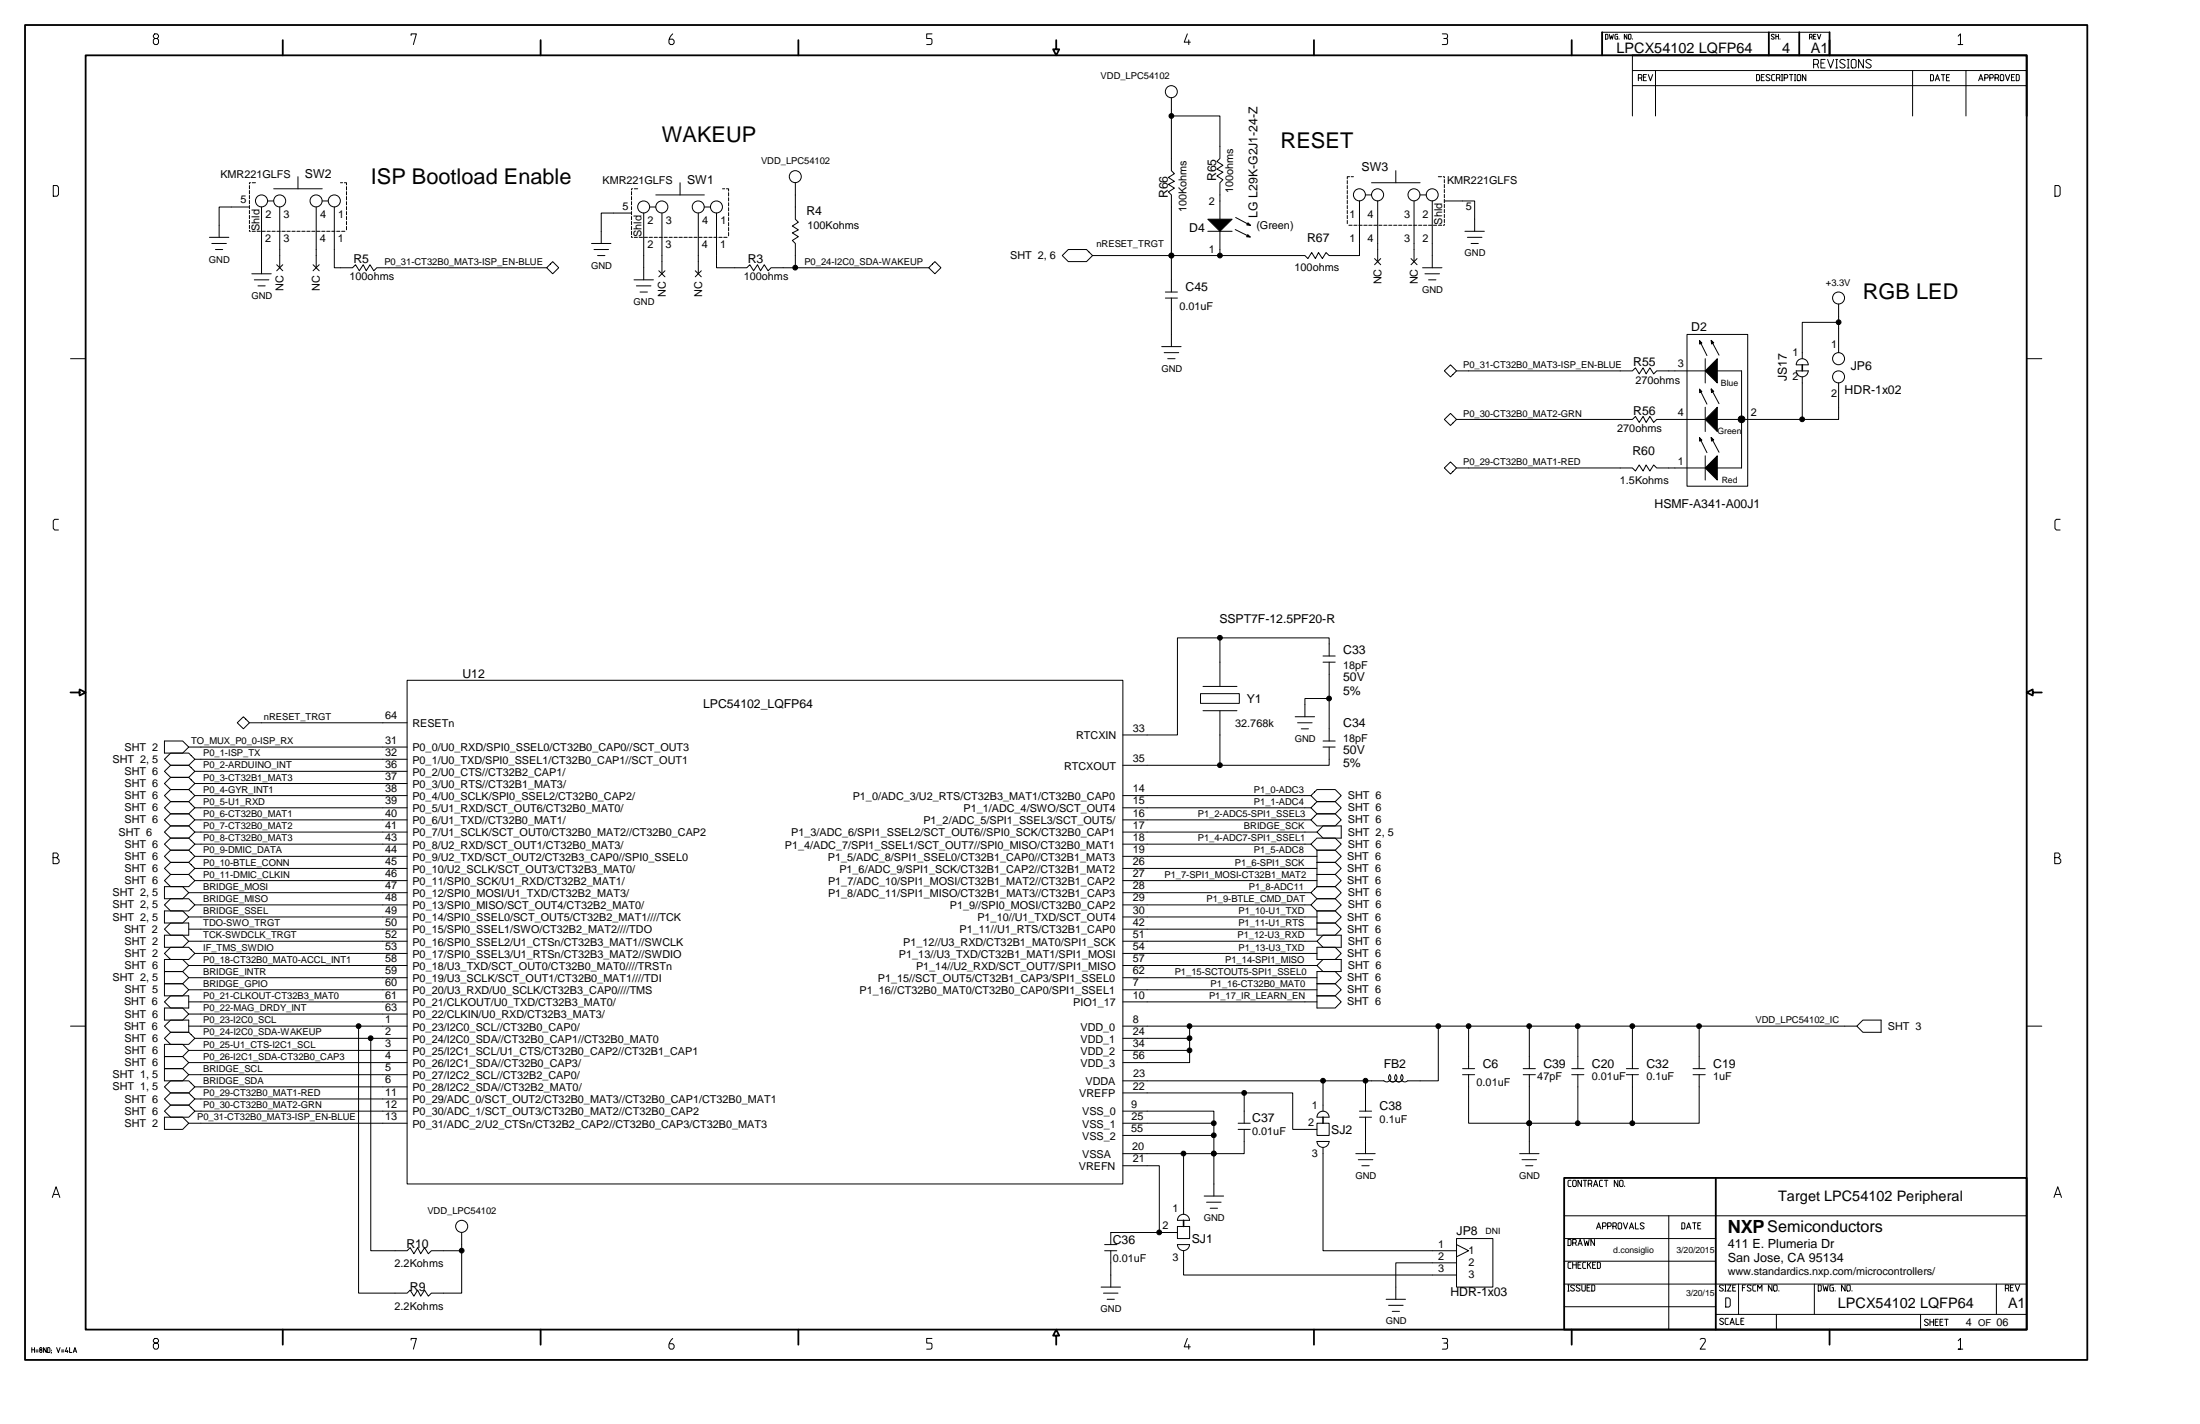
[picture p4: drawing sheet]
<svg xmlns="http://www.w3.org/2000/svg" width="432mm" height="279mm" viewBox="0 0 432 279" stroke-linecap="round" stroke-linejoin="round" font-family="sans-serif">
<g fill="none" stroke="#000" stroke-width=".2">
<path d="M30.4 6.6l-.3 .4v.2l.3 .4h.4l.3 .2v.6l-.3 .3h-.4l-.3-.3v-.6l.3-.2h.4l.3-.4v-.2l-.3-.4zM80.7 7v-.4h1l-.6 2.1M132 6.6a1.95 1.95 0 0 0-.7 1.8l.3 .3h.4l.3-.3v-.4l-.3-.3h-.6M182.9 6.6h-1v1h.7l.3 .2-.1 .8-.9 .1M229.9 19.2v14.3l.6 .6-1.2 .7 1.2 .8-1.2 .6 1.2 .7-1.2 .8 .6 .5v19.1M233 6.6l-.6 1.7h1.2M233.3 7.8v.9M283.1 6.6h.7a.49 .49 0 0 1 .3 .5 .49 .49 0 0 1-.3 .5M283.4 7.6h.6l.1 .8-.3 .3h-.7M315.1 6.7h.4l.1 .2v.7l-.1 .1h-.4zM315.9 6.7l.2 1 .2-.7 .2 .7 .2-1M317.5 6.7h-.4l-.1 .2v.7l.1 .1h.4v-.5h-.2"/>
<path d="M317.8 7.6v.1M319.3 6.7v1l-.5-1v1M319.7 6.7h.3l.1 .2-.1 .8-.4-.1zM320.4 10.9v11.9M320.4 16.8h77.4M320.4 13.8h77.4M320.4 7.6v.1M321.6 15.3h.5l.2-.2v-.3l-.2-.2h-.5v1.2M322.1 15.3l.2 .5M322.6 15.1h.4M323.2 14.6h-.6v1.2h.6M323.5 14.6l.4 1.2 .5-1.2"/>
<path d="M324.9 13.8v9M344.8 14.6h.4l.2 .2v.8l-.2 .2h-.4zM345.7 15.1h.4M346.3 14.6h-.6v1.2h.6M347.4 14.8l-.1-.1a.44 .44 0 0 0-.7 .2l.8 .7a.45 .45 0 0 1-.8 0M348.3 6.9l-.2-.2-.4 .1v.3l.6 .4-.2 .2-.4-.1M348.3 14.6h-.4l-.2 .2v.8l.2 .2h.4M348.6 7.2h.5M348.6 6.7v1M348.7 15.3h.5l.2-.2v-.3l-.2-.2h-.5v1.2M349.1 6.7v1M349.2 15.3l.2 .5"/>
<path d="M349.4 7.6v.1M349.6 15.8h.3M349.6 14.6h.3M349.8 14.6v1.2M350.2 15.3h.5l.2-.2v-.3l-.2-.2h-.5v1.2M351.2 14.6h.7M351.6 14.6v1.2M352.2 15.8h.3M352.2 14.6h.3M352.3 14.6v1.2M352.9 14.6h.4l.1 .2v.8l-.1 .2h-.4l-.2-.2v-.8zM354.4 14.6v1.2l-.6-1.2v1.2"/>
<path d="M355.2 7.3l.5-.1-.1-.5h-.4v1M355.6 7.3l.1 .4M356 12.6h.7l.2-.2v-.5l-.2-.2h-.7v1.6M356 7.2h.3M356.4 6.7h-.4v1h.4M356.7 12.6l.2 .7M356.7 6.7l.3 1 .4-1M357.4 12.4h.6M358.2 11.7h-.8v1.6h.8M358.7 11.7l.6 1.6 .6-1.6M359.1 6.3h-44.6v4.6h44.6M360.3 13.3h.4"/>
<path d="M360.3 11.7h.4M360.5 11.7v1.6M362.2 11.9a.63 .63 0 0 0-1.1 .1l.1 .3 .8 .4 .2 .3-.2 .2a.68 .68 0 0 1-.9-.1M362.6 13.3h.3M362.6 11.7h.3M362.8 11.7v1.6M363.3 11.9l.3-.2h.5l.2 .2v1.2l-.2 .2h-.5l-.3-.2zM365.7 11.7v1.6l-.9-1.6v1.6M367.3 11.9a.63 .63 0 0 0-1.1 .1l.1 .3 .9 .4 .1 .3-.1 .2a.68 .68 0 0 1-1-.1M375.4 13.8v9M378.9 14.6h.4l.2 .2v.9l-.2 .2h-.4zM379.8 15.9l.5-1.3 .4 1.3"/>
<path d="M380 15.5h.5M381 14.6h.7M381.4 14.6v1.3M382 15.2h.5M382.6 14.6h-.6v1.3h.6M384.3 7.1l.5-.5v2.1h-.5h.9M385.9 13.8v9M388.3 15.8l.5-1.2 .4 1.2M388.5 15.5h.5M389.6 15.3h.5l.1-.2v-.3l-.1-.2h-.5v1.2M390.5 15.3h.6l.1-.2-.1-.5h-.6v1.2M391.6 15.3h.5l.2-.2v-.3l-.2-.2h-.5v1.2"/>
<path d="M392.1 15.3l.2 .5M392.7 14.6h.4l.2 .2v.8l-.2 .2h-.4l-.1-.2v-.8zM393.6 14.6l.4 1.2 .5-1.2M394.8 15.1h.4M395.4 14.6h-.6v1.2h.6M395.7 14.6h.5l.1 .2v.8l-.1 .2h-.5zM10.5 36.4h.7l.3 .3v1.5l-.3 .3h-.7zM49 36.4v.6M49 37.4v.6M49 38.4v.6M49 39.3v.7M49.2 35.9h-.2v.2"/>
<path d="M49.5 35.9h.6M52.5 39.4h1.2M53.7 37h9.5M58.5 34.7v2.3M63.2 39.4h1.2M66.8 35.9h.4M67.6 35.9h.4v.4M68 36.6v.7M68 37.6v.6M68 38.6v.6M68 39.6v.6M124 37.6v.6"/>
<path d="M124 38.6v.6M124 39.6v.6M124.2 37h-.2v.3M124.5 37h.7M128.7 38.2h9.5M133.5 35.9v2.3M141.8 37h.4M142.6 37h.4v.5M143 37.8v.7M143 38.8v.6M143 39.8v.6M156.1 35.9v7.1l.6 .6-1.2 .7 1.2 .8-1.2 .6 1.2 .7-1.2 .8 .6 .6v4.7"/>
<path d="M229.9 22.8h9.5v8.3l-.6 .6 1.2 .7-1.2 .8 1.2 .6-1.2 .7 1.2 .8-.6 .6v7.1M264.4 35.4v.7M264.4 36.4v.6M264.4 37.4v.6M264.4 38.4v.6M264.4 39.3v.7M264.9 34.7h-.5v.4M265.2 34.7h.4M266.8 39.4v10.7h-5.9l-.6-.5-.8 1.1-.7-1.1-.6 1.1-.7-1.1-.8 1.1-.6-.6h-41.7M268 38.2h1.2M269.2 35.9h9.5M270.4 39.4v11.9"/>
<path d="M274 33.5v2.4M277.5 39.4v11.9M278.7 38.2h1.2M281.1 39.4v13.1M282.3 34.7h.6M283.3 34.7h.2v.2M283.5 35.2v.7M283.5 36.2v.6M283.5 37.2v.6M283.5 38.1v.7M283.5 39.1v.7M283.5 39.4h5.9v6"/>
<path d="M403.3 36.4h.8l.2 .3v1.5l-.2 .3h-.8zM41.1 46.6h3.8M41.6 47.8h2.8M42.3 49h1.4M49 45.2v.2h.1M49 40.3v.7M49 41.3v.6M49 42.3v.6M49 43.2v.7M49 44.2v.7M49 40.6h-6v6M49.4 53.7h3.8"/>
<path d="M49.5 45.4h.6M49.9 54.9h2.9M50.5 45.4h.6M50.6 56.1h1.4M51.3 40.6v13.1M51.4 45.4h.7M52.4 45.4h.6M53.4 45.4h.6M54.3 51.9l1.2 1.2M54.4 45.4h.6M54.9 40.6v11.9M55.3 45.4h.7"/>
<path d="M55.5 51.9l-1.2 1.2M56.3 45.4h.7M57.3 45.4h.6M58.3 45.4h.6M59.2 45.4h.7M60.2 45.4h.7M61.2 45.4h.6M61.4 51.9l1.3 1.2M62.1 40.6v11.9M62.2 45.4h.6M62.7 51.9l-1.3 1.2M63.1 45.4h.7"/>
<path d="M64.1 45.4h.7M65.1 45.4h.6M65.6 40.6v11.9h3.6l.6-.6 .7 1.2 .8-1.2 .6 1.2 .7-1.2 .8 1.2 .6-.6h33.3M66.1 45.4h.6M67.1 45.4h.6M68 40.5v.7M68 41.5v.6M68 42.5v.6M68 43.5v.6M68 44.4v.7M108.5 51.3l1.2 1.2-1.2 1.2-1.2-1.2zM116.1 47.8h3.8"/>
<path d="M116.6 49h2.8M117.3 50.1h1.4M124 46.4v.2h.1M124 40.5v.7M124 41.5v.6M124 42.5v.6M124 43.5v.6M124 44.4v.7M124 45.4v.7M124 41.8h-6v6M124.4 54.9h3.8M124.5 46.6h.6"/>
<path d="M124.9 56.1h2.9M125.5 46.6h.6M125.6 57.3h1.5M126.3 41.8v13.1M126.4 46.6h.7M127.4 46.6h.7M127.5 40.6h1.2M128.4 46.6h.6M129.3 53.1l1.2 1.2M129.4 46.6h.6M129.9 41.8v11.9M130.3 46.6h.7"/>
<path d="M130.5 53.1l-1.2 1.2M131.3 46.6h.7M132.3 46.6h.6M133.3 46.6h.6M134.2 46.6h.7M135.2 46.6h.7M136.2 46.6h.6M136.5 53.1l1.1 1.2M137.1 41.8v11.9M137.2 46.6h.6M137.6 53.1l-1.1 1.2M138.2 46.6h.6"/>
<path d="M138.2 40.6h1.2M139.1 46.6h.7M140.1 46.6h.6M140.6 41.8v10.7h6l.6-.6 .7 1.2 .8-1.2 .6 1.2 .7-1.2 .7 1.2 .6-.6h31M141.1 46.6h.6M142 46.6h.7M143 40.7v.7M143 41.7v.7M143 42.7v.6M143 43.7v.6M143 44.6v.7M143 45.6v.7"/>
<path d="M183.5 51.3l1.2 1.2-1.2 1.2-1.2-1.2zM209.7 49h3.6l1.1 1.1-1.1 1.2h-3.6l-1.2-1.2zM228.7 57.3h2.4M228.7 58.5h2.4M229.9 58.5v9.5M237.1 45.4h4.7M239.4 45.4v4.7M242.4 45l2.9 1.5M242.5 42.7l2.9 1.5-.7-.1 .2-.4 .5 .5M244.9 46.2l.2 .2h-.2zM245.1 44.1h-.2l.1-.2 .2 .2M245.4 46.5h-.7l.2-.5 .5 .5"/>
<path d="M264.4 40.3v.7M264.4 41.3v.6M264.4 42.3v.6M264.4 43.2v.7M264.8 44.2h.6M265.7 44.2h.7M266.7 44.2h.7M267.7 44.2h.6M268.6 44.2h.7M269.6 44.2h.7M269.8 50.7l1.2 1.2M270.6 44.2h.7"/>
<path d="M271 50.7l-1.2 1.2M271.6 44.2h.6M272.6 44.2h.6M273.5 44.2h.7M274.5 44.2h.7M275.5 44.2h.6M276.5 44.2h.6M276.9 50.7l1.2 1.2M277.5 44.2h.6M278.1 50.7l-1.2 1.2M278.4 44.2h.7M279.2 52.5h3.8"/>
<path d="M279.4 44.2h.6M279.7 53.7h2.8M280.4 44.2h.6M280.4 54.9h1.4M281.3 44.2h.7M282.3 44.2h.7M283.5 44v.2h-.2M283.5 40.1v.6M283.5 41.1v.6M283.5 42.1v.6M283.5 43v.7M287.5 45.4h3.8"/>
<path d="M288 46.6h2.9M288.7 47.8h1.5M360.9 59.7v9.5M13.8 70.4h3M228 68h3.8M228.5 69.2h2.9M229.2 70.4h1.4M283.5 72.8l1.2-1.2 1.2 1.2-1.2 1.2zM285.9 72.8h34.5l.6-.6 .7 1.2 .8-1.2 .6 1.2 .7-1.2 .8 1.2 .6-.6h9.5M331.1 65.6h11.9v29.8h-11.9zM333.6 76.3l.4 .5-.4 .2zM333.6 66.8l.4 .5-.4 .2z"/>
<path d="M333.6 76.4l1.4 2.9M333.6 66.9l1.4 2.9M333.7 76.6l.1 .2-.1 .1zM333.7 67.1l.1 .2h-.1v-.2M334.7 70.4v4.7M334.7 79.9v4.8M335.9 76.3l.5 .5-.5 .2v-.7l1.5 2.9M335.9 66.8l.5 .5-.5 .2v-.7l1.5 2.9M336 76.6l.2 .2-.2 .1v-.3M336 67.1l.2 .1-.2 .1zM337.1 72.8h4.7v19h-4.7M352.6 71.6a1.17 1.17 0 0 1 1.1-1.2 1.17 1.17 0 0 1 1.2 1.2"/>
<path d="M352.6 72.7h2.3a1.17 1.17 0 0 1-1.2 1.2 1.17 1.17 0 0 1-1.1-1.2zM352.6 71.6h2.3M353.7 74v8.3M360.9 75.1v7.2h-23.8M360.9 63.2h-7.2v7.2M397.8 70.4h2.9M283.5 91.8l1.2-1.2 1.2 1.2-1.2 1.2zM283.5 82.3l1.2-1.2 1.2 1.2-1.2 1.2zM285.9 91.8h34.5l.6 .6 .7-1.2 .8 1.2 .6-1.2 .7 1.2 .8-1.2 .6 .6h9.5M285.9 82.3h34.5l.6-.6 .7 1.2 .8-1.2 .6 1.2 .7-1.2 .8 1.2 .6-.6h9.5M333.6 85.9l.4 .5-.4 .2v-.7M333.6 86l1.4 2.8"/>
<path d="M333.7 86.1l.1 .2-.1 .1zM334.7 89.4v4.8M335.9 85.8l.5 .5-.5 .3v-.7l1.5 2.8M336 86.1l.2 .2-.2 .1v-.3M11.5 101.9h-.8l-.2 .3v1.5l.2 .3h.8M404.3 101.9h-.7l-.3 .3v1.5l.3 .3h.7M79.9 133.5h140.5v98.8h-140.5zM235.6 136.1h7.6v1.9h-7.6zM236.1 139.4h6.7M236.1 134.7h6.7M239.4 125.2v9.5M239.4 139.4v10.8"/>
<path d="M259.7 128.7h2.4M259.7 129.9h2.4M260.9 137.1h-4.8v3.5M260.9 128.7v-3.5h-29.8v19h-10.7M260.9 129.9v15.5M32.3 158.5l1.2-1.2h3.5l1.2 1.2-1.2 1.2h-3.5zM32.3 156.1l1.2-1.2h3.5l1.2 1.2-1.2 1.2h-3.5zM32.3 149l1.2-1.2h3.5l1.2 1.2-1.2 1.2h-3.5zM32.3 153.7l1.2-1.2h3.5l1.2 1.2-1.2 1.2h-3.5zM32.3 151.3l1.2-1.1h3.5l1.2 1.1-1.2 1.2h-3.5zM32.3 145.4h3.6l1.1 1.2-1.1 1.2h-3.6zM37 146.6h42.9"/>
<path d="M38.2 149h41.7M38.2 158.5h41.7M38.2 156.1h41.7M46.6 141.8l1.2-1.2 1.2 1.2-1.2 1.2zM49 141.8h30.9M79.9 153.7h-41.7M79.9 151.3h-41.7M220.4 158.5h36.9M220.4 156.1h36.9M254.2 140.6h3.8M254.7 141.8h2.8M255.4 143h1.4"/>
<path d="M258.5 154.9h3.6l1.1 1.2-1.1 1.2h-3.6l-1.2-1.2zM258.5 157.3h3.6l1.1 1.2-1.1 1.2h-3.6l-1.2-1.2zM259.7 145.4h2.4M259.7 146.6h2.4M260.9 146.6v3.6h-40.5M10.4 168.3h.7l.3-.3v-.3l-.3-.3h-.7v2.1h.9l.3-.3v-.5l-.5-.4M32.3 172.8l1.2-1.2h3.5l1.2 1.2-1.2 1.2h-3.5zM32.3 177.5l1.2-1.2h3.5l1.2 1.2-1.2 1.2h-3.5zM32.3 170.4l1.2-1.2h3.5l1.2 1.2-1.2 1.2h-3.5zM32.3 168l1.2-1.2h3.5l1.2 1.2-1.2 1.2h-3.5zM32.3 165.6l1.2-1.2h3.5l1.2 1.2-1.2 1.2h-3.5zM32.3 163.3l1.2-1.2h3.5l1.2 1.2-1.2 1.1h-3.5z"/>
<path d="M32.3 160.9l1.2-1.2h3.5l1.2 1.2-1.2 1.2h-3.5zM32.3 174h3.6l1.1 1.2-1.1 1.1h-3.6zM32.3 178.7h3.6l1.1 1.2-1.1 1.2h-3.6zM37 175.2h42.9M37 179.9h42.9M38.2 172.8h41.7M38.2 177.5h41.7M38.2 170.4h41.7M38.2 168h41.7M38.2 165.6h41.7M38.2 163.3h41.7M38.2 160.9h41.7"/>
<path d="M220.4 175.2h36.9M220.4 179.9h38.1M220.4 172.8h38.1M220.4 177.5h36.9M220.4 170.4h38.1M220.4 168h38.1M220.4 165.6h36.9M220.4 163.3h38.1M220.4 160.9h36.9M257.3 160.9l1.2-1.2h3.6l1.1 1.2-1.1 1.2h-3.6zM257.3 165.6l1.2-1.2h3.6l1.1 1.2-1.1 1.2h-3.6zM257.3 175.2l1.2-1.2h3.6l1.1 1.2-1.1 1.1h-3.6z"/>
<path d="M258.5 166.8h3.6l1.1 1.2-1.1 1.2h-3.6h3.6l1.1 1.2-1.1 1.2h-3.6h3.6l1.1 1.2-1.1 1.2h-3.6zM258.5 178.7h3.6l1.1 1.2-1.1 1.2h-3.6h3.6l1.1 1.2-1.1 1.2h-3.6zM258.5 176.3h3.6l1.1 1.2-1.1 1.2h-3.6l-1.2-1.2zM259.7 162.1h3.5v2.3h-3.5l-1.2-1.1zM403.3 168.3h.7l.3-.3v-.3l-.3-.3h-.7v2.1h.9l.3-.3v-.5l-.5-.4M32.3 187.1l1.2-1.2h3.5l1.2 1.2-1.2 1.2h-3.5zM32.3 188.3h3.6l1.1 1.1-1.1 1.2h-3.6h3.6l1.1 1.2-1.1 1.2h-3.6h3.6l1.1 1.2-1.1 1.2h-3.6zM32.3 183.5h3.6l1.1 1.2-1.1 1.2h-3.6zM32.3 197.8h3.6l1.1 1.2-1.1 1.2h-3.6zM32.3 182.3l1.2-1.2h3.5v2.4h-3.5zM32.3 196.6l1.2-1.2h3.5v2.4h-3.5zM37 182.3h42.9"/>
<path d="M37 196.6h42.9M37 199h42.9M37 191.8h42.9M37 184.7h42.9M37 194.2h42.9M37 189.4h42.9M38.2 187.1h41.7M220.4 191.8h38.1M220.4 187.1h38.1M220.4 184.7h38.1M220.4 182.3h38.1M220.4 196.6h38.1"/>
<path d="M220.4 194.2h38.1M220.4 189.4h38.1M258.5 185.9h3.6l1.1 1.2-1.1 1.2h-3.6zM258.5 190.6h3.6l1.1 1.2-1.1 1.2h-3.6h3.6l1.1 1.2-1.1 1.2h-3.6h3.6l1.1 1.2-1.1 1.2h-3.6zM259.7 188.3h3.5v2.3h-3.5l-1.2-1.2zM259.7 183.5h3.5v2.4h-3.5l-1.2-1.2zM13.8 201.3h3M32.3 213.3l1.2-1.2h3.5l1.2 1.2-1.2 1.1h-3.5zM32.3 203.7l1.2-1.2h3.5l1.2 1.2-1.2 1.2h-3.5zM32.3 215.6l1.2-1.2h3.5l1.2 1.2-1.2 1.2h-3.5zM32.3 218l1.2-1.2h3.5l1.2 1.2-1.2 1.2h-3.5zM32.3 219.2h3.6l1.1 1.2-1.1 1.2h-3.6z"/>
<path d="M32.3 204.9h3.6l1.1 1.2-1.1 1.2h-3.6h3.6l1.1 1.2-1.1 1.2h-3.6h3.6l1.1 1.2-1.1 1.2h-3.6zM32.3 201.3l1.2-1.1h3.5v2.3h-3.5zM37 201.3h42.9M37 208.5h42.9M38.2 213.3h41.7M38.2 203.7h41.7M38.2 218h41.7M38.2 215.6h41.7M70.4 201.3v52.4h9.5l.6-.6 .7 1.2 .8-1.2 .6 1.2 .7-1.2 .8 1.2 .6-.6h5.9v-11.9M72.8 203.7v41.7h7.1l.6-.6 .7 1.2 .8-1.2 .6 1.2 .7-1.2 .8 1.2 .6-.6h5.9M79.9 206.1h-42.9M79.9 210.9h-42.9"/>
<path d="M220.4 218h17.9v16.7M220.4 214.4h33.3v7.2h4.8M220.4 206.1h13.1M220.4 201.3h144M220.4 203.7h13.1M220.4 212.1h51.2M233.5 201.3v7.2h-13.1M244.2 214.4v6M259.7 212.1v5.9M260.9 219.2a1.19 1.19 0 0 0-1.2-1.2 1.19 1.19 0 0 0-1.2 1.2h2.4M266.8 218h2.4M266.8 219.2h2.4"/>
<path d="M268 219.2v7.2M268 212.1v5.9M272.7 210.9a.82 .82 0 0 1 .1 1.1 .82 .82 0 0 1-1.2 0M272.8 210.9a.82 .82 0 0 0 0 1.1 .82 .82 0 0 0 1.1 0 .83 .83 0 0 0 1.2 0 .83 .83 0 0 0 0-1.1 .83 .83 0 0 0 0 1.1 .83 .83 0 0 0 1.2 0M272.8 212a.82 .82 0 0 0 1.1 0 .82 .82 0 0 0 0-1.1 .83 .83 0 0 0 .1 1.1 .83 .83 0 0 0 1.1 0M282.3 201.3v10.8h-5.9M287.1 209.7h2.3M287.1 210.9h2.3M288.2 210.9v9.5h45.3v-9.5M288.2 201.3v8.4M299 210.9h2.3M299 209.7h2.3"/>
<path d="M300.2 201.3v8.4M300.2 210.9v15.5M308.5 210.9h2.4M308.5 209.7h2.4M309.7 201.3v8.4M309.7 210.9v9.5M319.2 209.7h2.4M319.2 210.9h2.4M320.4 201.3v8.4M320.4 210.9v9.5M332.3 210.9h2.4M332.3 209.7h2.4"/>
<path d="M333.5 201.3v8.4M365.6 200.2h3.6v2.3h-3.6l-1.2-1.2zM397.8 201.3h2.9M10.3 234.9l.7-2 .7 2M10.5 234.4h1M79.9 220.4h-42.9M220.4 228.7h7.1v13.1M220.4 220.4h17.9M220.4 222.8h17.9M231.3 238.7a1.19 1.19 0 0 1 1.4-.4 1.19 1.19 0 0 1 .8 1.1h-2.4zM232.3 226.4v11.9M236.3 234.7h3.9"/>
<path d="M236.8 235.9h2.9M237.5 237.1h1.5M243 220.4h2.4M243 221.6h2.4M244.2 221.6v4.8h-23.8M258.5 220.4h2.4v2.4h-2.4zM259.7 225.1v20.3h26.2M260.9 223.9a1.19 1.19 0 0 1-1.2 1.2 1.19 1.19 0 0 1-1.2-1.2l2.4 .1M266.1 226.4h3.8M266.6 227.5h2.9M267.3 228.7h1.4M298.3 226.4h3.8"/>
<path d="M298.7 227.5h2.9M299.4 228.7h1.5M308.4 231.6h-.5l-.1 .2v.8l.1 .2h.5M308.8 231.6h.4l.2 .2v.8l-.2 .2h-.4l-.1-.2v-.8zM310.4 231.6v1.2l-.7-1.2v1.2M310.7 231.6h.7M311.1 231.6v1.2M311.7 232.3h.6l.1-.2v-.3l-.1-.2h-.6v1.2M312.3 232.3l.1 .5M312.8 232.8l.4-1.2 .4 1.2M312.9 232.5h.5M314.5 231.6h-.4l-.2 .2v.8l.2 .2h.4"/>
<path d="M314.9 231.6h.7M315.3 231.6v1.2M317.5 231.6v1.2l-.7-1.2v1.2M317.8 239.9h.3l.2 .2v.8l-.2 .2h-.3l-.2-.2v-.8zM318.1 231.6h.3l.2 .2v.8l-.2 .2h-.3l-.2-.2v-.8zM318.6 239.9l.4 1.2 .5-1.2M318.9 232.7v.1M321 239.9v1.2h.6M327.5 238.5v22.4M330.1 239.9h.4l.2 .2v.8l-.2 .2h-.4zM332.2 239.9h.7M332.6 239.9v1.2"/>
<path d="M333.8 239.9h-.6v1.2h.6M397.8 238.5h-90.8M403.1 234.9l.8-2 .7 2M403.4 234.4h.9M216.1 252.5h3.8M216.6 253.7h2.8M216.8 245.4h2.4M216.8 244.2h2.4M217.3 254.9h1.4M218 245.4v7.1M231.1 240.6h2.4v2.4h-2.4zM231.1 244.2h2.4a1.19 1.19 0 0 1-1.2 1.2 1.19 1.19 0 0 1-1.2-1.2z"/>
<path d="M231.1 241.8h-13.1v2.4M232.3 245.4v4.8h53.6M272.1 254.9h3.8M272.5 256.1h2.9M273.3 257.3h1.4M285.9 243h7.1v9.5h-7.1zM285.9 247.8h-11.9v7.1M285.9 244.2l2.3 1.2-2.3 1.2M307 251.9h90.8M307 256.4h29.8M307 247.5h29.8M307 243h29.8"/>
<path d="M307.7 253.3h.3M307.7 252.1h.3M307.8 243.2h.4l.2 .2v.8l-.2 .2h-.4zM307.8 252.1v1.2M308.4 247.6h-.5l-.1 .2v.9l.1 .2h.5M308.7 243.9h.5l.2-.2v-.3l-.2-.2h-.5v1.2M308.7 247.6v1.3M308.7 248.2h.7M309 252.3l-.1-.1a.44 .44 0 0 0-.6 .2l.6 .5v.3a.49 .49 0 0 1-.6-.1M309.2 243.9l.2 .5M309.4 247.6v1.3M309.7 244.4l.4-1.2 .5 1.2"/>
<path d="M309.7 248.2h.4M309.9 244h.5M310.1 252.3l-.5-.2-.2 .3 .6 .5v.3a.48 .48 0 0 1-.6-.1M310.3 247.6h-.6v1.3h.6M310.5 252.1v1l.1 .2h.4l.2-.2v-1M310.9 243.2l.2 1.2 .3-.9 .3 .9 .2-1.2M311.2 247.6h-.4l-.2 .2v.9l.2 .2h.4M311.5 252.6h.4M311.6 247.6v1.3M311.8 248.1l.5 .8M312.1 252.1h-.6v1.2h.6M312.3 247.6l-.7 .7"/>
<path d="M312.4 252.1h.4l.2 .2v.8l-.2 .2h-.4zM312.6 248.2h.4M312.9 243.2v1.2l-.6-1.2v1.2M313.2 247.6h-.6v1.3h.6M313.4 241.1l.4-1.2 .4 1.2M313.5 240.8h.5M313.5 247.6h.4l.2 .2v.9l-.2 .2h-.4zM314.5 240.6h.6l.1-.1v-.4l-.1-.2h-.6v1.2M315.5 240.6h.6l.1-.1v-.4l-.1-.2h-.6v1.2M316.6 240.6h.5l.1-.1-.1-.6h-.5v1.2M317.1 240.6l.1 .5M319.8 241.1l.4-1.2 .5 1.2"/>
<path d="M320 240.8h.5M322.7 240.1l-.2-.2-.5 .1v.3l.7 .6-.2 .2-.6-.2M331 241.1l.4-1.2 .5 1.2M331.2 240.8h.5M333.2 240.5h.5M336.8 257.9h61M338.3 252.3l-.1-.1a.44 .44 0 0 0-.7 .2l.8 .7a.45 .45 0 0 1-.8 0M338.3 258.8a.46 .46 0 0 0-.8 .1l.7 .5 .1 .2-.1 .2a.44 .44 0 0 1-.7-.1M338.5 253.3h.3M338.5 252.1h.3M338.7 252.1v1.2M338.7 254.7h.6l.3 .2v1.3l-.3 .3h-.6z"/>
<path d="M339.1 252.1h.6l-.6 1.2h.6M339.2 258.7h-.4l-.2 .1v.9l.2 .2h.4M339.5 259.9l.5-1.2 .4 1.2M339.7 259.5h.5M340.1 252.6h.4M340.7 252.1h-.6v1.2h.6M340.7 258.7v1.2h.6M341.2 251.9v6M341.7 259.2h.4M342 252.6h.4M342.3 258.7h-.6v1.2h.6M342.6 252.1h-.6v1.2"/>
<path d="M343.7 252.3l-.5-.2-.3 .3 .7 .5v.3a.48 .48 0 0 1-.7-.1M344.6 252.1h-.4l-.2 .2v.8l.2 .2h.4M345 253.3v-1.2l.4 .7 .4-.7v1.2M347.8 252.1v1.2l-.7-1.2v1.2M348.3 252.1h.3l.2 .2v.8l-.2 .2h-.3l-.2-.2v-.8zM348.7 257.9v3M349.1 253.2v.1M356.1 251.9v6M356.9 252.1h.4l.2 .2v.8l-.2 .2h-.4zM357.8 252.1l.3 1.2 .2-.8 .3 .8 .2-1.2M359.9 252.1h-.6l-.1 .2v.8l.1 .2h.6v-.7h-.3M360.2 253.2v.1"/>
<path d="M362.1 252.1v1.2l-.7-1.2v1.2M362.6 252.1h.4l.2 .2v.8l-.2 .2h-.4l-.1-.2v-.8zM363.5 253.2v.1M377 257.9v3M378.5 259a.46 .46 0 0 0-.8 .1l.7 .5 .1 .2-.1 .2a.44 .44 0 0 1-.7-.1M378.8 258.8v1.3M378.8 259.4h.7M379.5 258.8v1.3M379.8 259.4h.5M380.4 258.8h-.6v1.3h.6M380.8 259.4h.4M381.4 258.8h-.6v1.3h.6"/>
<path d="M381.7 258.8h.7M382 258.8v1.3M391.8 251.9v6M393.6 252.8h.5l.2-.2-.2-.5h-.5v1.2M394.1 252.8l.2 .5M394.6 252.6h.4M395.2 252.1h-.6v1.2h.6M395.5 252.1l.5 1.2 .4-1.2M6.2 264.4v1M6.2 264.8h.6M6.8 264.4v1M7 265.2h.5"/>
<path d="M7 264.9h.5M7.9 264.4l-.1 .3 .4 .3-.1 .4-.3-.2v-.2l.4-.3-.1-.3zM9.1 264.4v1l-.5-1v1M9.4 264.4h.3l.1 .2-.1 .8h-.3zM10.1 265.3l-.1 .2M10.1 264.9v.1M11.1 264.4l.4 1 .3-1M12.1 265.2h.4M12.1 264.9h.4M13.1 264.4l-.3 .8h.6M13.2 265v.4M13.7 264.4v1h.4"/>
<path d="M14.4 265.4l.3-1 .3 1M14.5 265.1h.4M30.4 262.6l-.3 .3v.3l.3 .3h.4l.3 .3v.6l-.3 .3h-.4l-.3-.3v-.6l.3-.3h.4l.3-.3v-.3l-.3-.3zM80.7 262.9v-.3h1l-.6 2.1M132 262.6a1.95 1.95 0 0 0-.7 1.8l.3 .3h.4l.3-.3v-.4l-.3-.3h-.6M182.9 262.6h-1v.9h.7l.3 .3-.1 .8-.9 .1M233 262.6l-.6 1.7h1.2M233.3 263.8v.9M283.1 262.6h.7a.49 .49 0 0 1 .3 .5 .49 .49 0 0 1-.3 .4M283.4 263.5l.6 .1 .1 .8-.3 .3h-.7M333.7 262.8l.3-.2h.4l.2 .1 .1 .2v.3l-1 1.5h1M384.3 263.1l.5-.5v2.1h-.5h.9"/>
<circle cx="229.9" cy="18" r="1.18"/>
<circle cx="51.3" cy="39.4" r="1.18"/>
<circle cx="54.9" cy="39.4" r="1.18"/>
<circle cx="62" cy="39.4" r="1.18"/>
<circle cx="65.6" cy="39.4" r="1.18"/>
<circle cx="156.1" cy="34.7" r="1.18"/>
<circle cx="266.8" cy="38.2" r="1.18"/>
<circle cx="270.4" cy="38.2" r="1.18"/>
<circle cx="277.5" cy="38.2" r="1.18"/>
<circle cx="281.1" cy="38.2" r="1.18"/>
<circle cx="126.3" cy="40.6" r="1.18"/>
<circle cx="129.9" cy="40.6" r="1.18"/>
<circle cx="137" cy="40.6" r="1.18"/>
<circle cx="140.6" cy="40.6" r="1.18"/>
<circle cx="360.9" cy="58.5" r="1.18"/>
<circle cx="360.9" cy="70.4" r="1.18"/>
<circle cx="360.9" cy="73.9" r="1.18"/>
<circle cx="90.6" cy="240.6" r="1.18"/>
</g>
<g fill="#000" stroke="#000" stroke-width=".2">
<path d="M237.1 43h4.7l-2.4 2.4z" fill-rule="evenodd"/>
<path d="M337.1 79.9v4.8l-2.4-2.4z" fill-rule="evenodd"/>
<path d="M337.1 70.4v4.7l-2.4-2.3z" fill-rule="evenodd"/>
<path d="M337.1 89.4v4.8l-2.4-2.4z" fill-rule="evenodd"/>
<circle cx="229.9" cy="22.8" r=".47"/>
<circle cx="156.1" cy="52.5" r=".47"/>
<circle cx="229.9" cy="50.1" r=".47"/>
<circle cx="239.4" cy="50.1" r=".47"/>
<circle cx="360.9" cy="63.2" r=".47"/>
<circle cx="341.8" cy="82.3" r=".66"/>
<circle cx="353.7" cy="82.3" r=".47"/>
<circle cx="239.4" cy="125.1" r=".47"/>
<circle cx="260.9" cy="137.1" r=".47"/>
<circle cx="239.4" cy="150.1" r=".47"/>
<circle cx="70.4" cy="201.3" r=".47"/>
<circle cx="72.7" cy="203.7" r=".47"/>
<circle cx="233.5" cy="206.1" r=".47"/>
<circle cx="233.5" cy="203.7" r=".47"/>
<circle cx="233.5" cy="201.3" r=".47"/>
<circle cx="244.2" cy="214.4" r=".47"/>
<circle cx="259.7" cy="212" r=".47"/>
<circle cx="268" cy="212" r=".47"/>
<circle cx="282.3" cy="201.3" r=".47"/>
<circle cx="288.2" cy="201.3" r=".47"/>
<circle cx="300.1" cy="201.3" r=".47"/>
<circle cx="309.7" cy="201.3" r=".47"/>
<circle cx="320.4" cy="201.3" r=".47"/>
<circle cx="333.5" cy="201.3" r=".47"/>
<circle cx="232.3" cy="226.3" r=".47"/>
<circle cx="238.2" cy="226.3" r=".47"/>
<circle cx="238.2" cy="220.4" r=".47"/>
<circle cx="238.2" cy="222.8" r=".47"/>
<circle cx="300.1" cy="220.4" r=".47"/>
<circle cx="309.7" cy="220.4" r=".47"/>
<circle cx="320.4" cy="220.4" r=".47"/>
<circle cx="90.6" cy="245.4" r=".47"/>
<circle cx="227.5" cy="241.8" r=".47"/>
</g>
<g fill="none" stroke="#000" stroke-width=".36">
<path d="M4.9 4.9h404.8v261.9h-404.8zM16.8 10.9h381v250h-381zM55.5 7.9v3M106.1 7.9v3M156.7 7.9v3M207.3 7.9v1.8h-.6l.6 1.2 .6-1.2h-.6M257.9 7.9v3M308.5 7.9v3M314.5 6.3v4.6M320.4 10.9h77.4v11.9M347.2 6.3v4.6M353.1 6.3v4.6"/>
<path d="M359.1 6.3v4.6M13.8 135.9h1.8v.6l1.2-.6-1.2-.6v.6M399 135.9v.6l-1.2-.6 1.2-.6v.6h1.7M307 231.1h90.8v29.8h-90.8zM336.8 231.1v29.8M55.5 260.9v2.9M106.1 260.9v2.9M156.7 260.9v2.9M207.3 262.1h-.6l.6-1.2 .6 1.2h-.6v1.7M257.9 260.9v2.9M308.5 260.9v2.9M359.1 260.9v2.9"/>
</g>
<path d="M353.7 71.6v1.2M259.7 219.2v1.2M232.3 239.4v1.2" fill="none" stroke="#000" stroke-width=".31"/>
<g font-size="4.3">
<text x="129.9" y="27.8">WAKEUP</text>
<text x="251.4" y="29">RESET</text>
<text x="72.8" y="36.2">ISP Bootload Enable</text>
<text x="365.6" y="58.8">RGB LED</text>
</g>
<text font-size="3.6" x="339.1" y="241.8">NXP</text>
<text font-size="3.2" x="346.9" y="241.8">Semiconductors</text>
<g font-size="2.8">
<text x="317.3" y="10.3">LPCX54102 LQFP64</text>
<text x="349.8" y="10.3">4</text>
<text x="355.4" y="10.3">A1</text>
<text x="349" y="235.6">Target LPC54102 Peripheral</text>
<text x="360.7" y="256.7">LPCX54102 LQFP64</text>
<text x="394.1" y="256.7">A1</text>
</g>
<g font-size="2.5">
<text x="339.1" y="244.8">411 E. Plumeria Dr</text>
<text x="339.1" y="247.6">San Jose, CA 95134</text>
</g>
<g font-size="2.4">
<text x="59.9" y="34.8">SW2</text>
<text x="238.7" y="35.6" transform="rotate(-90 238.7 35.6)">R65</text>
<text x="267.3" y="33.6">SW3</text>
<text x="134.9" y="36">SW1</text>
<text x="229.2" y="38.9" transform="rotate(-90 229.2 38.9)">R66</text>
<text x="158.3" y="42.2">R4</text>
<text x="233.4" y="45.6">D4</text>
<text x="246.8" y="42.7" transform="rotate(-90 246.8 42.7)">LG L29K-G2J1-24-Z</text>
<text x="256.5" y="47.5">R67</text>
<text x="69.4" y="51.6">R5</text>
<text x="146.7" y="51.6">R3</text>
<text x="232.7" y="57.1">C45</text>
<text x="331.9" y="64.9">D2</text>
<text x="320.6" y="71.8">R55</text>
<text x="350.7" y="74.7" transform="rotate(-90 350.7 74.7)">JS17</text>
<text x="362.1" y="77.3">HDR-1x02</text>
<text x="363.3" y="72.5">JP6</text>
<text x="320.6" y="81.3">R56</text>
<text x="320.4" y="89.2">R60</text>
<text x="324.8" y="99.7">HSMF-A341-A00J1</text>
<text x="239.3" y="122.3">SSPT7F-12.5PF20-R</text>
<text x="263.6" y="128.4">C33</text>
<text x="90.8" y="133.1">U12</text>
<text x="263.6" y="133.7">50V</text>
<text x="263.6" y="136.3">5%</text>
<text x="138" y="139">LPC54102_LQFP64</text>
<text x="244.7" y="138">Y1</text>
<text x="263.6" y="142.6">C34</text>
<text x="263.6" y="148">50V</text>
<text x="263.6" y="150.6">5%</text>
<text x="271.6" y="209.5">FB2</text>
<text x="291" y="209.5">C6</text>
<text x="302.9" y="209.5">C39</text>
<text x="312.4" y="209.5">C20</text>
<text x="323.2" y="209.5">C32</text>
<text x="336.3" y="209.5">C19</text>
<text x="245.8" y="220.2">C37</text>
<text x="270.8" y="217.8">C38</text>
<text x="261.3" y="222.5">SJ2</text>
<text x="79.8" y="244.9">R10</text>
<text x="218.4" y="244">C36</text>
<text x="233.9" y="243.9">SJ1</text>
<text x="285.9" y="242.4">JP8</text>
<text x="80.5" y="253.2">R9</text>
<text x="284.7" y="254.3">HDR-1x03</text>
</g>
<g font-size="2.1">
<text x="43.3" y="34.9">KMR221GLFS</text>
<text x="47.2" y="39.9">5</text>
<text x="118.3" y="36">KMR221GLFS</text>
<text x="122.2" y="41.1">5</text>
<text x="232.9" y="41.7" transform="rotate(-90 232.9 41.7)">100Kohms</text>
<text x="237.3" y="40.2">2</text>
<text x="242.1" y="37.9" transform="rotate(-90 242.1 37.9)">100ohms</text>
<text x="284" y="36.2">KMR221GLFS</text>
<text x="287.7" y="41.1">5</text>
<text x="50.9" y="45.3" transform="rotate(-90 50.9 45.3)">Shld</text>
<text x="52" y="47.5">2</text>
<text x="52.1" y="42.7">2</text>
<text x="55.6" y="47.5">3</text>
<text x="55.7" y="42.7">3</text>
<text x="62.8" y="47.5">4</text>
<text x="62.8" y="42.7">4</text>
<text x="66.3" y="47.5">1</text>
<text x="66.4" y="42.7">1</text>
<text x="125.9" y="46.5" transform="rotate(-90 125.9 46.5)">Shld</text>
<text x="127.1" y="43.9">2</text>
<text x="130.7" y="43.9">3</text>
<text x="137.8" y="43.9">4</text>
<text x="141.4" y="43.9">1</text>
<text x="158.5" y="44.9">100Kohms</text>
<text x="246.6" y="44.9">(Green)</text>
<text x="264.9" y="42.7">1</text>
<text x="264.9" y="47.5">1</text>
<text x="268.4" y="42.7">4</text>
<text x="268.4" y="47.5">4</text>
<text x="275.6" y="47.5">3</text>
<text x="275.6" y="42.7">3</text>
<text x="279.2" y="47.5">2</text>
<text x="279.2" y="42.7">2</text>
<text x="283" y="44.1" transform="rotate(-90 283 44.1)">Shld</text>
<text x="127.1" y="48.7">2</text>
<text x="130.6" y="48.7">3</text>
<text x="137.8" y="48.7">4</text>
<text x="141.4" y="48.7">1</text>
<text x="198.3" y="50.8">SHT 2, 6</text>
<text x="237.3" y="49.7">1</text>
<text x="254.1" y="53.2">100ohms</text>
<text x="55.7" y="57" transform="rotate(-90 55.7 57)">NC</text>
<text x="62.8" y="57" transform="rotate(-90 62.8 57)">NC</text>
<text x="68.6" y="55">100ohms</text>
<text x="130.7" y="58.2" transform="rotate(-90 130.7 58.2)">NC</text>
<text x="137.8" y="58.2" transform="rotate(-90 137.8 58.2)">NC</text>
<text x="146" y="55">100ohms</text>
<text x="271.1" y="55.8" transform="rotate(-90 271.1 55.8)">NC</text>
<text x="278.3" y="55.8" transform="rotate(-90 278.3 55.8)">NC</text>
<text x="231.5" y="60.8">0.01uF</text>
<text x="351.8" y="69.9">1</text>
<text x="359.4" y="68.2">1</text>
<text x="321" y="75.2">270ohms</text>
<text x="329.3" y="72.1">3</text>
<text x="351.8" y="74.7">2</text>
<text x="359.4" y="78">2</text>
<text x="329.3" y="81.6">4</text>
<text x="343.6" y="81.6">2</text>
<text x="317.4" y="84.8">270ohms</text>
<text x="317.9" y="95.1">1.5Kohms</text>
<text x="329.3" y="91.1">1</text>
<text x="263.6" y="131.2">18pF</text>
<text x="75.6" y="141.2">64</text>
<text x="80.9" y="142.7">RESETn</text>
<text x="222.3" y="143.5">33</text>
<text x="242.4" y="142.7">32.768k</text>
<text x="22.1" y="149.6">SHT 2, 5</text>
<text x="24.4" y="147.3">SHT 2</text>
<text x="75.6" y="148.3">32</text>
<text x="75.6" y="145.9">31</text>
<text x="80.9" y="149.8">P0_1/U0_TXD/SPI0_SSEL1/CT32B0_CAP1//SCT_OUT1</text>
<text x="80.9" y="147.4">P0_0/U0_RXD/SPI0_SSEL0/CT32B0_CAP0//SCT_OUT3</text>
<text x="211.2" y="145.1">RTCXIN</text>
<text x="222.3" y="149.5">35</text>
<text x="263.6" y="145.5">18pF</text>
<text x="24.4" y="154.4">SHT 6</text>
<text x="24.4" y="152">SHT 6</text>
<text x="75.6" y="155.4">38</text>
<text x="75.6" y="153.1">37</text>
<text x="75.6" y="150.7">36</text>
<text x="80.9" y="152.2">P0_2/U0_CTS//CT32B2_CAP1/</text>
<text x="80.9" y="154.6">P0_3/U0_RTS//CT32B1_MAT3/</text>
<text x="208.9" y="151">RTCXOUT</text>
<text x="222.3" y="155.4">14</text>
<text x="24.4" y="161.6">SHT 6</text>
<text x="24.4" y="159.2">SHT 6</text>
<text x="24.4" y="156.8">SHT 6</text>
<text x="75.6" y="160.2">40</text>
<text x="75.6" y="157.8">39</text>
<text x="80.9" y="159.3">P0_5/U1_RXD/SCT_OUT6/CT32B0_MAT0/</text>
<text x="80.9" y="161.7">P0_6/U1_TXD//CT32B0_MAT1/</text>
<text x="80.9" y="157">P0_4/U0_SCLK/SPI0_SSEL2/CT32B0_CAP2/</text>
<text x="167.4" y="157">P1_0/ADC_3/U2_RTS/CT32B3_MAT1/CT32B0_CAP0</text>
<text x="181.2" y="161.7">P1_2/ADC_5/SPI1_SSEL3/SCT_OUT5/</text>
<text x="189.1" y="159.3">P1_1/ADC_4/SWO/SCT_OUT4</text>
<text x="222.3" y="160.2">16</text>
<text x="222.3" y="157.8">15</text>
<text x="264.6" y="156.8">SHT 6</text>
<text x="264.6" y="159.2">SHT 6</text>
<text x="264.6" y="161.6">SHT 6</text>
<text x="23.3" y="163.9">SHT 6</text>
<text x="24.4" y="166.3">SHT 6</text>
<text x="75.6" y="167.3">44</text>
<text x="75.6" y="165">43</text>
<text x="75.6" y="162.6">41</text>
<text x="80.9" y="166.5">P0_8/U2_RXD/SCT_OUT1/CT32B0_MAT3/</text>
<text x="80.9" y="164.1">P0_7/U1_SCLK/SCT_OUT0/CT32B0_MAT2//CT32B0_CAP2</text>
<text x="154.1" y="166.5">P1_4/ADC_7/SPI1_SSEL1/SCT_OUT7//SPI0_MISO/CT32B0_MAT1</text>
<text x="155.3" y="164.1">P1_3/ADC_6/SPI1_SSEL2/SCT_OUT6//SPI0_SCK/CT32B0_CAP1</text>
<text x="222.3" y="167.3">19</text>
<text x="222.3" y="165">18</text>
<text x="222.3" y="162.6">17</text>
<text x="264.6" y="163.9">SHT 2, 5</text>
<text x="264.6" y="166.3">SHT 6</text>
<text x="24.4" y="173.5">SHT 6</text>
<text x="24.4" y="171.1">SHT 6</text>
<text x="24.4" y="168.7">SHT 6</text>
<text x="75.6" y="172.1">46</text>
<text x="75.6" y="169.7">45</text>
<text x="80.9" y="173.6">P0_11/SPI0_SCK/U1_RXD/CT32B2_MAT1/</text>
<text x="80.9" y="171.3">P0_10/U2_SCLK/SCT_OUT3/CT32B3_MAT0/</text>
<text x="80.9" y="168.9">P0_9/U2_TXD/SCT_OUT2/CT32B3_CAP0//SPI0_SSEL0</text>
<text x="162.5" y="168.9">P1_5/ADC_8/SPI1_SSEL0/CT32B1_CAP0//CT32B1_MAT3</text>
<text x="162.5" y="173.6">P1_7/ADC_10/SPI1_MOSI/CT32B1_MAT2//CT32B1_CAP2</text>
<text x="164.7" y="171.3">P1_6/ADC_9/SPI1_SCK/CT32B1_CAP2//CT32B1_MAT2</text>
<text x="222.3" y="172.1">27</text>
<text x="222.3" y="169.7">26</text>
<text x="264.4" y="171.1">SHT 6</text>
<text x="264.4" y="168.7">SHT 6</text>
<text x="264.4" y="173.5">SHT 6</text>
<text x="22.1" y="175.9">SHT 2, 5</text>
<text x="22.1" y="178.2">SHT 2, 5</text>
<text x="75.6" y="179.3">49</text>
<text x="75.6" y="176.9">48</text>
<text x="75.6" y="174.5">47</text>
<text x="80.9" y="178.4">P0_13/SPI0_MISO/SCT_OUT4/CT32B2_MAT0/</text>
<text x="80.9" y="176">P0_12/SPI0_MOSI/U1_TXD/CT32B2_MAT3/</text>
<text x="162.5" y="176">P1_8/ADC_11/SPI1_MISO/CT32B1_MAT3//CT32B1_CAP3</text>
<text x="186.4" y="178.4">P1_9//SPI0_MOSI/CT32B0_CAP2</text>
<text x="222.3" y="179.3">30</text>
<text x="222.3" y="176.9">29</text>
<text x="222.3" y="174.5">28</text>
<text x="264.6" y="175.9">SHT 6</text>
<text x="264.6" y="178.2">SHT 6</text>
<text x="22.1" y="180.6">SHT 2, 5</text>
<text x="24.3" y="183">SHT 2</text>
<text x="24.4" y="185.4">SHT 2</text>
<text x="75.6" y="184">52</text>
<text x="75.6" y="181.6">50</text>
<text x="80.9" y="180.8">P0_14/SPI0_SSEL0/SCT_OUT5/CT32B2_MAT1////TCK</text>
<text x="80.9" y="183.2">P0_15/SPI0_SSEL1/SWO/CT32B2_MAT2////TDO</text>
<text x="80.9" y="185.5">P0_16/SPI0_SSEL2/U1_CTSn/CT32B3_MAT1//SWCLK</text>
<text x="177.3" y="185.5">P1_12//U3_RXD/CT32B1_MAT0/SPI1_SCK</text>
<text x="188.3" y="183.2">P1_11//U1_RTS/CT32B1_CAP0</text>
<text x="191.8" y="180.8">P1_10//U1_TXD/SCT_OUT4</text>
<text x="222.3" y="184">51</text>
<text x="222.3" y="181.6">42</text>
<text x="264.4" y="180.6">SHT 6</text>
<text x="264.4" y="183">SHT 6</text>
<text x="264.6" y="185.4">SHT 6</text>
<text x="24.4" y="187.7">SHT 2</text>
<text x="24.4" y="190.1">SHT 6</text>
<text x="75.6" y="191.2">59</text>
<text x="75.6" y="188.8">58</text>
<text x="75.6" y="186.4">53</text>
<text x="80.9" y="187.9">P0_17/SPI0_SSEL3/U1_RTSn/CT32B3_MAT2//SWDIO</text>
<text x="80.9" y="190.3">P0_18/U3_TXD/SCT_OUT0/CT32B0_MAT0////TRSTn</text>
<text x="176.4" y="187.9">P1_13//U3_TXD/CT32B1_MAT1/SPI1_MOSI</text>
<text x="179.8" y="190.3">P1_14//U2_RXD/SCT_OUT7/SPI1_MISO</text>
<text x="222.3" y="191.2">62</text>
<text x="222.3" y="188.8">57</text>
<text x="222.3" y="186.4">54</text>
<text x="264.4" y="187.7">SHT 6</text>
<text x="264.6" y="190.1">SHT 6</text>
<text x="22.1" y="192.5">SHT 2, 5</text>
<text x="24.3" y="197.3">SHT 6</text>
<text x="24.4" y="194.9">SHT 5</text>
<text x="75.6" y="195.9">61</text>
<text x="75.6" y="193.5">60</text>
<text x="80.9" y="195.1">P0_20/U3_RXD/U0_SCLK/CT32B3_CAP0////TMS</text>
<text x="80.9" y="192.7">P0_19/U3_SCLK/SCT_OUT1/CT32B0_MAT1////TDI</text>
<text x="80.9" y="197.4">P0_21/CLKOUT/U0_TXD/CT32B3_MAT0/</text>
<text x="168.7" y="195.1">P1_16//CT32B0_MAT0/CT32B0_CAP0/SPI1_SSEL1</text>
<text x="172.3" y="192.7">P1_15//SCT_OUT5/CT32B1_CAP3/SPI1_SSEL0</text>
<text x="210.6" y="197.4">PIO1_17</text>
<text x="222.3" y="193.5">7</text>
<text x="222.3" y="195.9">10</text>
<text x="264.4" y="194.9">SHT 6</text>
<text x="264.4" y="192.5">SHT 6</text>
<text x="264.4" y="197.3">SHT 6</text>
<text x="24.3" y="202">SHT 6</text>
<text x="24.4" y="199.7">SHT 6</text>
<text x="75.6" y="203.1">2</text>
<text x="75.6" y="200.7">1</text>
<text x="75.6" y="198.3">63</text>
<text x="80.9" y="202.2">P0_23/I2C0_SCL//CT32B0_CAP0/</text>
<text x="80.9" y="199.8">P0_22/CLKIN/U0_RXD/CT32B3_MAT3/</text>
<text x="212.1" y="202.2">VDD_0</text>
<text x="222.3" y="200.7">8</text>
<text x="222.3" y="203.1">24</text>
<text x="370.5" y="202">SHT 3</text>
<text x="24.4" y="204.4">SHT 6</text>
<text x="24.4" y="209.2">SHT 6</text>
<text x="24.4" y="206.8">SHT 6</text>
<text x="75.6" y="207.8">4</text>
<text x="75.6" y="205.4">3</text>
<text x="80.9" y="207">P0_25/I2C1_SCL/U1_CTS/CT32B0_CAP2//CT32B1_CAP1</text>
<text x="80.9" y="209.3">P0_26/I2C1_SDA//CT32B0_CAP3/</text>
<text x="80.9" y="204.6">P0_24/I2C0_SDA//CT32B0_CAP1//CT32B0_MAT0</text>
<text x="212.1" y="204.6">VDD_1</text>
<text x="212.1" y="207">VDD_2</text>
<text x="212.1" y="209.3">VDD_3</text>
<text x="222.3" y="205.4">34</text>
<text x="222.3" y="207.8">56</text>
<text x="22.1" y="211.6">SHT 1, 5</text>
<text x="22.1" y="214">SHT 1, 5</text>
<text x="75.6" y="215">11</text>
<text x="75.6" y="212.6">6</text>
<text x="75.6" y="210.2">5</text>
<text x="80.9" y="214.1">P0_28/I2C2_SDA//CT32B2_MAT0/</text>
<text x="80.9" y="211.7">P0_27/I2C2_SCL//CT32B2_CAP0/</text>
<text x="211.8" y="215.3">VREFP</text>
<text x="213" y="212.9">VDDA</text>
<text x="222.3" y="213.8">22</text>
<text x="222.4" y="211.4">23</text>
<text x="289.8" y="213.1">0.01uF</text>
<text x="301.7" y="212">47pF</text>
<text x="312.4" y="212">0.01uF</text>
<text x="323.2" y="212">0.1uF</text>
<text x="336.3" y="212">1uF</text>
<text x="24.4" y="221.1">SHT 2</text>
<text x="24.4" y="216.3">SHT 6</text>
<text x="24.4" y="218.7">SHT 6</text>
<text x="75.6" y="219.7">13</text>
<text x="75.6" y="217.3">12</text>
<text x="80.9" y="221.3">P0_31/ADC_2/U2_CTSn/CT32B2_CAP2//CT32B0_CAP3/CT32B0_MAT3</text>
<text x="80.9" y="218.9">P0_30/ADC_1/SCT_OUT3/CT32B0_MAT2//CT32B0_CAP2</text>
<text x="80.9" y="216.5">P0_29/ADC_0/SCT_OUT2/CT32B0_MAT3//CT32B0_CAP1/CT32B0_MAT1</text>
<text x="212.4" y="221.3">VSS_1</text>
<text x="212.4" y="218.9">VSS_0</text>
<text x="222" y="217.3">9</text>
<text x="222.1" y="219.7">25</text>
<text x="256.7" y="220.9">2</text>
<text x="257.5" y="217.6">1</text>
<text x="270.8" y="220.3">0.1uF</text>
<text x="212.4" y="227.2">VSSA</text>
<text x="212.4" y="223.6">VSS_2</text>
<text x="222" y="222.1">55</text>
<text x="222.2" y="225.7">20</text>
<text x="245.8" y="222.7">0.01uF</text>
<text x="257.5" y="227.1">3</text>
<text x="211.8" y="229.6">VREFN</text>
<text x="222.3" y="228.1">21</text>
<text x="230.1" y="237.8">1</text>
<text x="228.2" y="241.1">2</text>
<text x="282.3" y="244.9">1</text>
<text x="77.4" y="248.6">2.2Kohms</text>
<text x="218.4" y="247.7">0.01uF</text>
<text x="230.1" y="247.3">3</text>
<text x="282.3" y="249.6">3</text>
<text x="282.3" y="247.2">2</text>
<text x="288.2" y="250.8">3</text>
<text x="288.2" y="248.5">2</text>
<text x="288.2" y="246.1">1</text>
<text x="339.1" y="250.3">www.standardics.nxp.com/microcontrollers/</text>
<text x="77.4" y="257">2.2Kohms</text>
<text x="385.9" y="260.3">4</text>
<text x="391.8" y="260.3">06</text>
</g>
<g font-size="1.9">
<text x="216" y="15.6">VDD_LPC54102</text>
<text x="149.4" y="32.3">VDD_LPC54102</text>
<text x="41" y="51.5">GND</text>
<text x="75.4" y="52">P0_31-CT32B0_MAT3-ISP_EN-BLUE</text>
<text x="116" y="52.7">GND</text>
<text x="157.9" y="52">P0_24-I2C0_SDA-WAKEUP</text>
<text x="215.2" y="48.4">nRESET_TRGT</text>
<text x="287.5" y="50.3">GND</text>
<text x="49.4" y="58.7">GND</text>
<text x="124.4" y="59.8">GND</text>
<text x="279.1" y="57.5">GND</text>
<text x="358.4" y="56">+3.3V</text>
<text x="227.9" y="72.9">GND</text>
<text x="287.2" y="72.2">P0_31-CT32B0_MAT3-ISP_EN-BLUE</text>
<text x="287.2" y="81.7">P0_30-CT32B0_MAT2-GRN</text>
<text x="287.2" y="91.2">P0_29-CT32B0_MAT1-RED</text>
<text x="51.8" y="141.3">nRESET_TRGT</text>
<text x="37.5" y="146">TO_MUX_P0_0-ISP_RX</text>
<text x="39.9" y="148.4">P0_1-ISP_TX</text>
<text x="254.1" y="145.6">GND</text>
<text x="39.9" y="153.2">P0_3-CT32B1_MAT3</text>
<text x="39.9" y="150.8">P0_2-ARDUINO_INT</text>
<text x="39.9" y="155.5">P0_4-GYR_INT1</text>
<text x="246.1" y="155.5">P1_0-ADC3</text>
<text x="39.9" y="160.3">P0_6-CT32B0_MAT1</text>
<text x="39.9" y="157.9">P0_5-U1_RXD</text>
<text x="235.1" y="160.3">P1_2-ADC5-SPI1_SSEL3</text>
<text x="246.1" y="157.9">P1_1-ADC4</text>
<text x="39.9" y="167.4">P0_9-DMIC_DATA</text>
<text x="39.9" y="165.1">P0_8-CT32B0_MAT3</text>
<text x="39.9" y="162.7">P0_7-CT32B0_MAT2</text>
<text x="235.1" y="165.1">P1_4-ADC7-SPI1_SSEL1</text>
<text x="244.2" y="162.7">BRIDGE_SCK</text>
<text x="246.1" y="167.4">P1_5-ADC8</text>
<text x="39.9" y="172.2">P0_11-DMIC_CLKIN</text>
<text x="39.9" y="169.8">P0_10-BTLE_CONN</text>
<text x="228.6" y="172.2">P1_7-SPI1_MOSI-CT32B1_MAT2</text>
<text x="242.4" y="169.8">P1_6-SPI1_SCK</text>
<text x="39.9" y="174.6">BRIDGE_MOSI</text>
<text x="39.9" y="179.3">BRIDGE_SSEL</text>
<text x="39.9" y="177">BRIDGE_MISO</text>
<text x="236.8" y="177">P1_9-BTLE_CMD_DAT</text>
<text x="243.1" y="179.3">P1_10-U1_TXD</text>
<text x="245.1" y="174.6">P1_8-ADC11</text>
<text x="39.9" y="184.1">TCK-SWDCLK_TRGT</text>
<text x="39.9" y="181.7">TDO-SWO_TRGT</text>
<text x="242.9" y="184.1">P1_12-U3_RXD</text>
<text x="243.1" y="181.7">P1_11-U1_RTS</text>
<text x="39.9" y="188.9">P0_18-CT32B0_MAT0-ACCL_INT1</text>
<text x="39.9" y="191.3">BRIDGE_INTR</text>
<text x="39.9" y="186.5">IF_TMS_SWDIO</text>
<text x="230.6" y="191.3">P1_15-SCTOUT5-SPI1_SSEL0</text>
<text x="240.5" y="188.9">P1_14-SPI1_MISO</text>
<text x="243.1" y="186.5">P1_13-U3_TXD</text>
<text x="39.9" y="196">P0_21-CLKOUT-CT32B3_MAT0</text>
<text x="39.9" y="193.6">BRIDGE_GPIO</text>
<text x="237.3" y="196">P1_17_IR_LEARN_EN</text>
<text x="237.6" y="193.6">P1_16-CT32B0_MAT0</text>
<text x="39.9" y="198.4">P0_22-MAG_DRDY_INT</text>
<text x="39.9" y="200.8">P0_23-I2C0_SCL</text>
<text x="39.9" y="203.2">P0_24-I2C0_SDA-WAKEUP</text>
<text x="344.6" y="200.8">VDD_LPC54102_IC</text>
<text x="39.9" y="205.5">P0_25-U1_CTS-I2C1_SCL</text>
<text x="39.9" y="207.9">P0_26-I2C1_SDA-CT32B0_CAP3</text>
<text x="39.9" y="210.3">BRIDGE_SCL</text>
<text x="39.9" y="212.7">BRIDGE_SDA</text>
<text x="39.9" y="215.1">P0_29-CT32B0_MAT1-RED</text>
<text x="38.7" y="219.8">P0_31-CT32B0_MAT3-ISP_EN-BLUE</text>
<text x="39.9" y="217.4">P0_30-CT32B0_MAT2-GRN</text>
<text x="266" y="231.3">GND</text>
<text x="298.2" y="231.3">GND</text>
<text x="83.9" y="238.2">VDD_LPC54102</text>
<text x="236.3" y="239.6">GND</text>
<text x="216" y="257.5">GND</text>
<text x="272" y="259.9">GND</text>
<text x="388.3" y="260.2">OF</text>
</g>
<g font-size="1.7">
<text x="337.8" y="75.7">Blue</text>
<text x="337.1" y="85.2">Green</text>
<text x="337.9" y="94.7">Red</text>
<text x="291.6" y="242.1">DNI</text>
<text x="316.7" y="245.9">d.consiglio</text>
<text x="329.1" y="245.9">3/20/2015</text>
<text x="330.9" y="254.3">3/20/15</text>
</g>
</svg>
